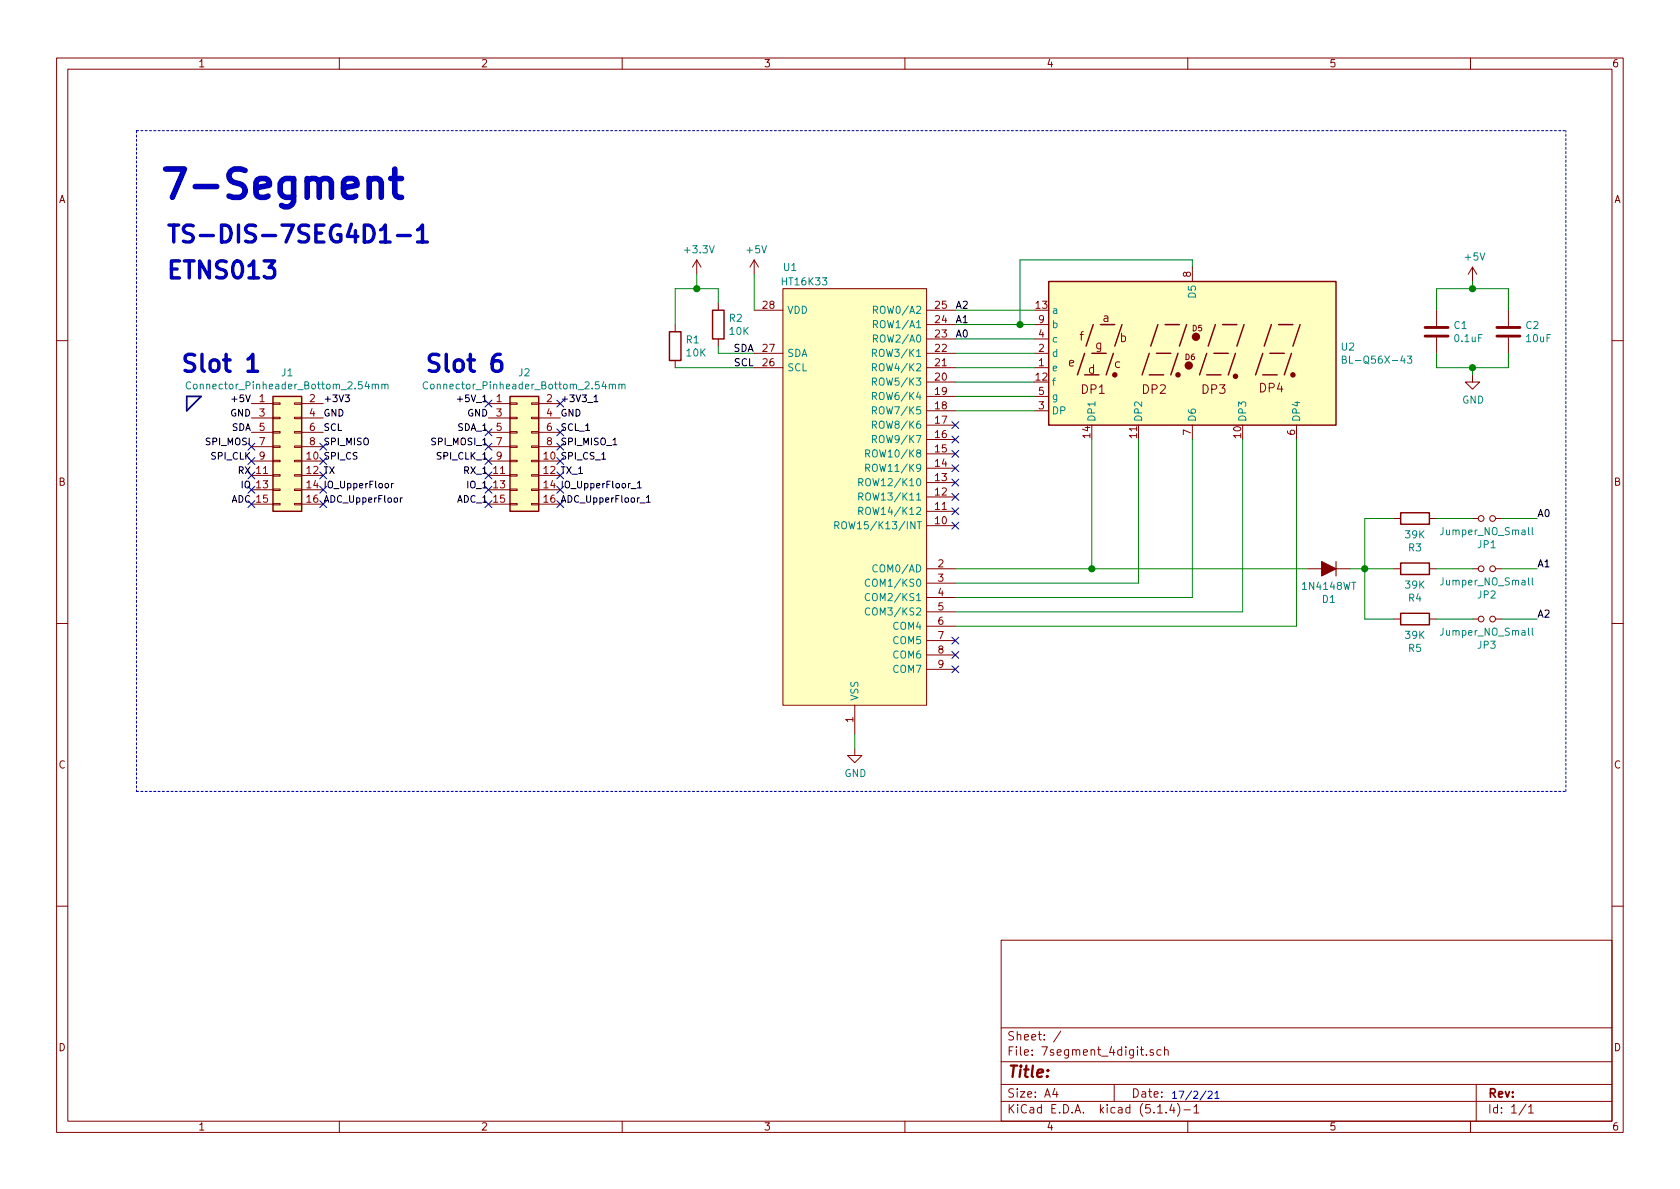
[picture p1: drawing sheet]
<svg xmlns="http://www.w3.org/2000/svg" width="297mm" height="210mm" viewBox="0 0 297 210" stroke-linecap="round" stroke-linejoin="round" font-family="sans-serif">
<g fill="none" stroke="#840000" stroke-width=".18">
<path d="M10 10.3h277v189.9h-277zM12 12.2h273v186.1h-273zM60 10.3v1.9M110 10.3v1.9M160 10.3v1.9M210 10.3v1.9M260 10.3v1.9M119.4 57.4v1.3M123.2 46l-.8 1.2M123.2 46v2.5M123.2 46l.8 1.2M127 53.6v1.3"/>
<path d="M127 59.9v1.3M133.3 54.9h5.1M133.3 46l-.7 1.2M133.3 46v2.5M133.3 46l.8 1.2M138.4 51h25.4v73.7h-25.4zM163.8 59.9h5.1M163.8 57.4h5.1M163.8 54.9h5.1M182.9 59.9h2.5M182.9 57.4h2.5M210.8 47.2v2.6"/>
<path d="M254 54.9v2.8M254 59.7v2.8M260.3 47.2l-.7 1.3M260.3 47.2v2.6M260.3 47.2l.8 1.3M266.7 54.9v2.8M266.7 59.7v2.8M10 60.2h2M44.4 71.4h3.9M44.4 73.9h3.9M44.4 76.4h3.9M44.4 79h3.9"/>
<path d="M48.3 76.3h1.2v.3h-1.2zM48.3 73.8h1.2v.2h-1.2zM48.3 71.2h1.2v.3h-1.2zM48.3 78.9h1.2v.2h-1.2zM52.1 76.3h1.2v.3h-1.2zM52.1 73.8h1.2v.2h-1.2zM52.1 71.2h1.2v.3h-1.2zM52.1 78.9h1.2v.2h-1.2zM53.3 71.4h3.8M53.3 73.9h3.8M53.3 76.4h3.8M53.3 79h3.8"/>
<path d="M86.4 71.4h3.8M86.4 73.9h3.8M86.4 76.4h3.8M86.4 79h3.8M90.2 76.3h1.2v.3h-1.2zM90.2 73.8h1.2v.2h-1.2zM90.2 71.2h1.2v.3h-1.2zM90.2 78.9h1.2v.2h-1.2zM94 76.3h1.2v.3h-1.2zM94 73.8h1.2v.2h-1.2zM94 71.2h1.2v.3h-1.2zM94 78.9h1.2v.2h-1.2z"/>
<path d="M95.2 71.4h3.9M95.2 73.9h3.9M95.2 76.4h3.9M95.2 79h3.9M119.4 63.7v1.3M133.3 65h5.1M133.3 62.5h5.1M163.8 77.7h5.1M163.8 75.2h5.1M163.8 72.6h5.1M163.8 70.1h5.1M163.8 67.6h5.1"/>
<path d="M163.8 65h5.1M163.8 62.5h5.1M182.9 72.6h2.5M182.9 70.1h2.5M182.9 65h2.5M182.9 62.5h2.5M210.8 75.2v2.5M229.2 75.2v2.5M260.3 66.3v1.3h1.3l-1.3 1.2-1.2-1.2h1.2M285 60.2h2M44.4 81.5h3.9M44.4 84.1h3.9"/>
<path d="M44.4 86.6h3.9M44.4 89.1h3.9M48.3 83.9h1.2v.3h-1.2zM48.3 86.5h1.2v.2h-1.2zM48.3 89h1.2v.3h-1.2zM48.3 81.4h1.2v.3h-1.2zM52.1 83.9h1.2v.3h-1.2zM52.1 86.5h1.2v.2h-1.2zM52.1 89h1.2v.3h-1.2zM52.1 81.4h1.2v.3h-1.2zM53.3 81.5h3.8M53.3 84.1h3.8"/>
<path d="M53.3 86.6h3.8M53.3 89.1h3.8M86.4 81.5h3.8M86.4 84.1h3.8M86.4 86.6h3.8M86.4 89.1h3.8M90.2 83.9h1.2v.3h-1.2zM90.2 86.5h1.2v.2h-1.2zM90.2 89h1.2v.3h-1.2zM90.2 81.4h1.2v.3h-1.2zM94 83.9h1.2v.3h-1.2zM94 86.5h1.2v.2h-1.2z"/>
<path d="M94 89h1.2v.3h-1.2zM94 81.4h1.2v.3h-1.2zM95.2 81.5h3.9M95.2 84.1h3.9M95.2 86.6h3.9M95.2 89.1h3.9M163.8 93h5.1M163.8 90.4h5.1M163.8 87.9h5.1M163.8 85.3h5.1M163.8 82.8h5.1M163.8 80.3h5.1"/>
<path d="M246.4 91.7h1.2M252.7 91.7h1.3M260.3 91.7h1.1M264.4 91.7h1M10 110.3h2M163.8 108.2h5.1M163.8 100.6h5.1M163.8 103.1h5.1M163.8 105.7h5.1M163.8 110.7h5.1M163.8 113.3h5.1M163.8 115.8h5.1"/>
<path d="M163.8 118.4h5.1M231.1 100.6h7.7M246.4 100.6h1.2M246.4 109.5h1.2M252.7 100.6h1.3M252.7 109.5h1.3M260.3 100.6h1.1M260.3 109.5h1.1M264.4 100.6h1M264.4 109.5h1M285 110.3h2M151.1 132.3v1.3h1.3l-1.3 1.3-1.2-1.3h1.2"/>
<path d="M151.1 124.7v5.1M10 160.2h2M177 166.3h108v32h-108zM285 160.2h2M60 198.3v1.9M110 198.3v1.9M160 198.3v1.9M177 194.8h108M177 191.8h108M177 187.8h108M177 181.8h108M186.5 192.5l-.4 1h1"/>
<path d="M186.8 193v1M187.6 182.3l-1.3 2M197 191.8v3M202.7 186.5v.1M203.9 185.7a.37 .37 0 0 0-.6 .1l.1 .2 .5 .2 .1 .1-.2 .3-.5-.1M204.7 196.8h.8M205.3 185.7l-.5-.1-.3 .3 .2 .6h.6M205.9 185.7h.1a.37 .37 0 0 1 .6 .1v.8M205.9 185.1v1.5M206.2 196.7v.1M207.2 195.2l-.4 1.1h.9M207.5 195.8v1"/>
<path d="M208.2 195.1a1.71 1.71 0 0 1 0 2.3M209.3 196.3h1.2M210 198.3v1.9M211.1 195.8l.4-.5v1.5M211.1 196.8h.9M260 198.3v1.9M261 191.8v6.5M269.8 195.2l-1.2 2M270.3 195.8l.4-.5v1.5M270.3 196.8h.8"/>
<circle cx="261.9" cy="91.7" r=".51"/>
<circle cx="263.9" cy="91.7" r=".51"/>
<circle cx="261.9" cy="109.5" r=".51"/>
<circle cx="261.9" cy="100.6" r=".51"/>
<circle cx="263.9" cy="100.6" r=".51"/>
<circle cx="263.9" cy="109.5" r=".51"/>
</g>
<g fill="#ffffc2" stroke="#ffffc2" stroke-width=".18">
<path d="M138.4 51h25.4v73.7h-25.4z"/>
<path d="M90.2 70.1h5v20.3h-5z"/>
<path d="M185.4 49.8h50.8v25.4h-50.8z"/>
<path d="M48.3 70.1h5v20.3h-5z"/>
</g>
<g fill="none" stroke="#008484" stroke-width=".18">
<path d="M154.4 59.9l.7-.1v-.4l-.7-.2v1.3M154.4 57.3l.7-.1v-.4l-.7-.1v1.3M154.4 54.8l.7-.1v-.4l-.7-.2v1.3M33.7 67.6a.6 .6 0 0 0-.8 .4 .6 .6 0 0 0 .6 .8l.2-.1M65.8 68.1l.2-.2 .3 .1 .1 .8M66.4 68.1l.1-.2 .4 .1v.8M67.5 68.1l.2-.2 .3 .1v.8M67.5 67.9v.9M68 68.1l.2-.2 .3 .1 .1 .8M75.6 67.6a.6 .6 0 0 0-.8 .4 .6 .6 0 0 0 .6 .8l.2-.1M107.7 68.1l.2-.2 .3 .1 .1 .8M108.3 68.1l.2-.2 .3 .1v.8"/>
<path d="M109.4 68.1l.2-.2 .3 .1 .1 .8M109.4 67.9v.9M110 68.1l.1-.2 .3 .1 .1 .8M154.3 77.7l.6-.1 .1-.2-.1-.3-.2-.1h-.4v1.3M154.3 75.1h.6l.1-.2-.1-.3-.2-.1h-.4v1.2M154.3 72.6l.6-.1 .1-.1-.1-.3-.2-.2h-.4v1.3M154.3 70h.6l.1-.2-.1-.3-.2-.1h-.4v1.3M154.3 67.5h.6l.1-.2-.1-.3-.2-.2h-.4v1.3M154.3 65l.6-.1 .1-.2-.1-.3-.2-.1h-.4v1.3M154.3 62.4h.6l.1-.2-.1-.3-.2-.1h-.4v1.2M154.6 77.7l.4 .6M154.6 75.1l.4 .6"/>
<path d="M154.6 72.6l.4 .6M154.6 70l.4 .7M154.6 67.5l.4 .6M154.6 65l.4 .6M154.6 62.4l.4 .6M237.3 63.6l.6-.1 .1-.2-.1-.2-.6-.1v1.2h.5l.3-.2v-.2l-.3-.2M248.8 63h.8l-.4 .4 .4 .2-.1 .6h-.5l-.2-.1M147.6 92.9l.7-.1v-.4l-.7-.2v1.3M147.9 92.9l.4 .6M148.9 92.4a.45 .45 0 0 1 .7 0 .88 .88 0 0 1-.2 1.1h-.4a1.07 1.07 0 0 1-.1-1.1zM151.8 90.4l.7-.1 .1-.2-.1-.3-.2-.1h-.5v1.3M151.8 87.8h.7l.1-.2-.1-.3-.2-.1h-.5v1.2"/>
<path d="M151.8 85.3l.7-.1 .1-.1-.1-.3-.2-.2h-.5v1.3M152.1 90.4l.5 .6M152.1 87.8l.5 .6M152.1 85.3l.5 .6M153.1 82.7l.6-.1v-.4l-.2-.1h-.4v1.3M153.1 80.2l.6-.1v-.4l-.2-.2h-.4v1.3M153.4 82.7l.4 .7M153.4 80.2l.4 .6M155.1 100a.51 .51 0 0 0-.6 0 .51 .51 0 0 0-.2 .6 .46 .46 0 0 0 .3 .5 .46 .46 0 0 0 .5-.1M270.9 93.3v1.1l.2 .2M153.8 107.6a.6 .6 0 0 0-.9 .4 .6 .6 0 0 0 .6 .8l.3-.2M153.8 102.5a.6 .6 0 0 0-.9 .5 .6 .6 0 0 0 .6 .7l.3-.1"/>
<path d="M153.8 105.1a.6 .6 0 0 0-.9 .4 .6 .6 0 0 0 .6 .7l.3-.1M270.9 102.2v1.1l.2 .1M270.9 111.1v1.1l.2 .1"/>
</g>
<g fill="none" stroke="#840000" stroke-width=".25">
<path d="M118.4 58.7h2v5h-2zM126 54.9h2v5h-2zM185.4 49.8h50.8v25.4h-50.8zM193.3 57.4l-1.3 3.8M194.6 57.4h2.5M198.4 57.4l-1.3 3.8M204.7 57.4l-1.2 3.8M206 57.4h2.5M209.8 57.4l-1.3 3.8M214.9 57.4l-1.3 3.8M216.2 57.4h2.5M220 57.4l-1.3 3.8"/>
<path d="M224.8 57.4l-1.3 3.8M226.1 57.4h2.5M229.9 57.4l-1.3 3.8M48.3 70.1h5v20.3h-5zM90.2 70.1h5v20.3h-5zM191.8 62.5l-1.3 3.8M191.8 66.3h2.5M193 62.5h2.6M196.8 62.5l-1.2 3.8M203.2 66.3h2.5M203.2 62.5l-1.3 3.8M204.5 62.5h2.5"/>
<path d="M208.3 62.5l-1.3 3.8M213.4 66.3h2.5M213.4 62.5l-1.3 3.8M214.6 62.5h2.6M218.4 62.5l-1.2 3.8M223.3 66.3h2.5M223.3 62.5l-1.3 3.8M224.5 62.5h2.6M228.3 62.5l-1.2 3.8M247.6 99.6h5.1v2h-5.1zM247.6 90.7h5.1v2h-5.1zM247.6 108.5h5.1v2h-5.1z"/>
</g>
<path d="M252 59.4h4M252 57.9h4M264.7 59.4h4M264.7 57.9h4" fill="none" stroke="#840000" stroke-width=".51"/>
<g fill="#840000" stroke="#840000" stroke-width=".25">
<circle cx="218.4" cy="66.5" r=".36"/>
<circle cx="228.6" cy="66.3" r=".36"/>
<circle cx="197.1" cy="66.3" r=".36"/>
<circle cx="208.3" cy="66.3" r=".36"/>
</g>
<g fill="#840000" stroke="#840000" stroke-width=".76">
<circle cx="210.2" cy="64.6" r=".36"/>
<circle cx="211.5" cy="59.6" r=".36"/>
</g>
<path d="M236.2 99.3v2.5" fill="none" stroke="#840000" stroke-width=".2"/>
<path d="M233.7 99.3l2.5 1.3-2.5 1.2z" fill="#840000" stroke="#840000" stroke-width=".2"/>
<path d="M24.1 23.1v116.8M24.1 23.1h252.8M24.1 139.9h252.8M276.9 139.9v-116.8" fill="none" stroke="#0000c2" stroke-width=".18" stroke-dasharray=".4 .4"/>
<path d="M33 70.1h2.6l-2.6 2.5z" fill="none" stroke="#000084" stroke-width=".3"/>
<g fill="none" stroke="#008400" stroke-width=".18">
<path d="M123.2 48.5v2.5M127 53.6v-2.6h-7.6v6.4M133.3 48.5v6.4M168.9 54.9h14M168.9 57.4h14M168.9 59.9h14M210.8 47.2v-1.2h-30.5v11.4M254 54.9v-3.9h12.7v3.9M260.3 49.8v1.2M119.4 65h13.9M127 61.2v1.3h6.3M168.9 65h14"/>
<path d="M168.9 72.6h14M168.9 70.1h14M168.9 67.6h14M168.9 62.5h14M193 77.7v22.9M201.3 77.7v25.4h-32.4M210.8 77.7v28h-41.9M219.7 77.7v30.5h-50.8M229.2 77.7v33h-60.3M254 62.5v2.5h12.7v-2.5M260.3 65v1.3M246.4 91.7h-5.1v17.8h5.1"/>
<path d="M254 91.7h6.3M265.4 91.7h6.4M168.9 100.6h62.2M238.8 100.6h7.6M254 100.6h6.3M254 109.5h6.3M265.4 100.6h6.4M265.4 109.5h6.4M151.1 129.8v2.5"/>
</g>
<g fill="none" stroke="#000" stroke-width=".18">
<path d="M61 69.8h.8l-.4 .5 .2 .1 .2 .1-.1 .4-.2 .1-.5-.1M80.9 70.6h.9M105 70.2l.4-.4v1.2M105 71h.7M108.4 78.7h.7M69.2 85.5v.8M69.5 85.5l-.3 .2M70.8 88v.8M71.1 88l-.3 .3M111.6 86.4h.9M112.7 85.4l.4-.3v1.2M112.7 86.3h.7"/>
<path d="M113.2 88.9h.9M114.3 88l.4-.4v1.2M114.3 88.8h.7"/>
</g>
<path d="M67.3 40.7l.5-.5 .3-.4v3M67.3 42.8h1.7M70.3 41.7h2.2M73.8 40.7l.6-.5 .3-.4v3M73.8 42.8h1.7M43.8 63.5l.6-.4 .3-.4v3M43.8 65.7h1.7M88.4 62.7a1.19 1.19 0 0 0-1.4 1.2v1.2l.1 .3 .5 .3h.6l.4-.3 .1-1-.3-.5-.8-.1-.5 .3-.1 .3" fill="none" stroke="#0000c2" stroke-width=".61"/>
<path d="M213.2 192.9l-1 1.6M213.6 193.1l.5-.1 .2 .3v.2l-.8 .7h.8M214.8 193.3l.4-.3v1.2M214.8 194.2h.7" fill="none" stroke="#0000c2" stroke-width=".18"/>
<path d="M65.3 32a1.36 1.36 0 0 1 1.9-.2l.2 .5v2.6M69.1 31.6h1.9M69.8 29.9v4.3l.2 .5 .5 .2h.5" fill="none" stroke="#0000c2" stroke-width=".99"/>
<g fill="#008400" stroke="#008400" stroke-width=".25">
<circle cx="180.3" cy="57.4" r=".51"/>
<circle cx="260.3" cy="51" r=".51"/>
<circle cx="260.3" cy="65" r=".51"/>
<circle cx="241.3" cy="100.6" r=".51"/>
<circle cx="123.2" cy="51" r=".51"/>
<circle cx="193" cy="100.6" r=".51"/>
</g>
<g fill="none" stroke="#000084" stroke-width=".18">
<path d="M43.8 78.4l1.3 1.2M45.1 78.4l-1.3 1.2M56.5 78.4l1.3 1.2M57.8 78.4l-1.3 1.2M85.8 70.8l1.2 1.2M85.8 75.8l1.2 1.3M85.8 78.4l1.2 1.2M87 70.8l-1.2 1.2M87 75.8l-1.2 1.3M87 78.4l-1.2 1.2M98.5 78.4l1.2 1.2M98.5 75.8l1.2 1.3"/>
<path d="M98.5 70.8l1.2 1.2M99.7 70.8l-1.2 1.2M99.7 75.8l-1.2 1.3M99.7 78.4l-1.2 1.2M168.3 74.6l1.2 1.2M168.3 77.1l1.2 1.2M168.3 79.6l1.2 1.3M169.5 74.6l-1.2 1.2M169.5 77.1l-1.2 1.2M169.5 79.6l-1.2 1.3M43.8 88.5l1.3 1.3M43.8 86l1.3 1.2"/>
<path d="M43.8 83.5l1.3 1.2M43.8 80.9l1.3 1.2M45.1 88.5l-1.3 1.3M45.1 86l-1.3 1.2M45.1 83.5l-1.3 1.2M45.1 80.9l-1.3 1.2M56.5 83.5l1.3 1.2M56.5 80.9l1.3 1.2M57.8 83.5l-1.3 1.2M57.8 80.9l-1.3 1.2M85.8 86l1.2 1.2M85.8 80.9l1.2 1.2"/>
<path d="M85.8 83.5l1.2 1.2M85.8 88.5l1.2 1.3M87 86l-1.2 1.2M87 80.9l-1.2 1.2M87 83.5l-1.2 1.2M87 88.5l-1.2 1.3M98.5 83.5l1.2 1.2M98.5 80.9l1.2 1.2M99.7 83.5l-1.2 1.2M99.7 80.9l-1.2 1.2M168.3 84.7l1.2 1.2M168.3 82.2l1.2 1.2"/>
<path d="M168.3 87.3l1.2 1.2M168.3 89.8l1.2 1.2M168.3 92.3l1.2 1.3M169.5 84.7l-1.2 1.2M169.5 82.2l-1.2 1.2M169.5 87.3l-1.2 1.2M169.5 89.8l-1.2 1.2M169.5 92.3l-1.2 1.3M168.3 115.2l1.2 1.2M168.3 117.7l1.2 1.3M168.3 112.7l1.2 1.2M169.5 115.2l-1.2 1.2"/>
<path d="M169.5 117.7l-1.2 1.3M169.5 112.7l-1.2 1.2"/>
</g>
<text font-size="7" fill="#0000c2" x="27.9" y="35.1">7-Segment</text>
<g font-size="4.2" fill="#0000c2">
<text x="29.2" y="42.9">TS-DIS-7SEG4D1-1</text>
<text x="29.2" y="49.3">ETNS013</text>
<text x="31.7" y="65.8">Slot 1</text>
<text x="74.9" y="65.8">Slot 6</text>
</g>
<text font-size="2.8" fill="#840000" x="178" y="190.5">Title:</text>
<g font-size="2.1" fill="#840000">
<text x="195" y="56.9">a</text>
<text x="188.9" y="64.8">e</text>
<text x="190.9" y="60.2">f</text>
<text x="193.7" y="61.8">g</text>
<text x="197" y="65.1">c</text>
<text x="198" y="60.5">b</text>
<text x="191.2" y="69.6">DP1</text>
<text x="192.4" y="66.1">d</text>
<text x="202" y="69.6">DP2</text>
<text x="212.6" y="69.6">DP3</text>
<text x="222.7" y="69.4">DP4</text>
<text x="178" y="184">Sheet: /</text>
<text x="178" y="186.7">File: 7segment_4digit.sch</text>
<text x="178" y="196.9">KiCad E.D.A. kicad (5.1.4)-1</text>
<text x="178" y="194.1">Size: A4</text>
<text x="200" y="194.1">Date:</text>
<text x="263" y="194.1">Rev:</text>
<text x="263" y="196.9">Id: 1/1</text>
</g>
<g font-size="1.8" fill="#840000">
<text x="35" y="11.9">1</text>
<text x="85" y="11.9">2</text>
<text x="135" y="11.9">3</text>
<text x="185" y="11.9">4</text>
<text x="235" y="11.9">5</text>
<text x="285" y="11.9">6</text>
<text x="10.4" y="35.9">A</text>
<text x="285.4" y="35.9">A</text>
<text x="210.6" y="49" transform="rotate(-90 210.6 49)">8</text>
<text x="134.9" y="54.6">28</text>
<text x="165.4" y="59.7">23</text>
<text x="165.4" y="57.1">24</text>
<text x="165.4" y="54.6">25</text>
<text x="183.2" y="54.6">13</text>
<text x="183.7" y="59.7">4</text>
<text x="183.7" y="57.1">9</text>
<text x="134.9" y="64.8">26</text>
<text x="134.9" y="62.2">27</text>
<text x="165.4" y="64.8">21</text>
<text x="165.4" y="62.2">22</text>
<text x="183.7" y="64.8">1</text>
<text x="183.7" y="62.2">2</text>
<text x="45.9" y="71.1">1</text>
<text x="54.8" y="71.1">2</text>
<text x="87.8" y="71.1">1</text>
<text x="96.7" y="71.1">2</text>
<text x="165.4" y="69.8">19</text>
<text x="165.4" y="67.3">20</text>
<text x="183.2" y="67.3">12</text>
<text x="183.7" y="69.8">5</text>
<text x="45.9" y="73.7">3</text>
<text x="45.9" y="76.2">5</text>
<text x="54.8" y="73.7">4</text>
<text x="54.8" y="76.2">6</text>
<text x="87.8" y="73.7">3</text>
<text x="87.8" y="76.2">5</text>
<text x="96.7" y="73.7">4</text>
<text x="96.7" y="76.2">6</text>
<text x="165.4" y="77.5">16</text>
<text x="165.4" y="74.9">17</text>
<text x="165.4" y="72.4">18</text>
<text x="183.7" y="72.4">3</text>
<text x="192.8" y="77.4" transform="rotate(-90 192.8 77.4)">14</text>
<text x="201" y="77.4" transform="rotate(-90 201 77.4)">11</text>
<text x="210.6" y="76.9" transform="rotate(-90 210.6 76.9)">7</text>
<text x="219.5" y="77.4" transform="rotate(-90 219.5 77.4)">10</text>
<text x="229" y="76.9" transform="rotate(-90 229 76.9)">6</text>
<text x="45.9" y="78.7">7</text>
<text x="45.9" y="81.3">9</text>
<text x="54.8" y="78.7">8</text>
<text x="87.3" y="83.8">11</text>
<text x="87.8" y="78.7">7</text>
<text x="87.8" y="81.3">9</text>
<text x="96.7" y="78.7">8</text>
<text x="165.4" y="82.5">14</text>
<text x="165.4" y="80">15</text>
<text x="10.4" y="85.9">B</text>
<text x="87.3" y="86.4">13</text>
<text x="87.3" y="88.9">15</text>
<text x="165.4" y="87.6">12</text>
<text x="165.4" y="85.1">13</text>
<text x="285.4" y="85.9">B</text>
<text x="165.4" y="92.7">10</text>
<text x="165.4" y="90.2">11</text>
<text x="165.9" y="100.3">2</text>
<text x="165.9" y="107.9">5</text>
<text x="165.9" y="102.9">3</text>
<text x="165.9" y="105.4">4</text>
<text x="165.9" y="110.5">6</text>
<text x="165.9" y="113">7</text>
<text x="165.9" y="115.6">8</text>
<text x="165.9" y="118.1">9</text>
<text x="150.9" y="127.7" transform="rotate(-90 150.9 127.7)">1</text>
<text x="10.4" y="135.9">C</text>
<text x="285.4" y="135.9">C</text>
<text x="10.4" y="185.9">D</text>
<text x="285.4" y="185.9">D</text>
<text x="35" y="199.9">1</text>
<text x="85" y="199.9">2</text>
<text x="135" y="199.9">3</text>
<text x="185" y="199.9">4</text>
<text x="235" y="199.9">5</text>
<text x="285" y="199.9">6</text>
</g>
<g font-size="1.8" fill="#008484">
<text x="121.2" y="44.8">+3.3V</text>
<text x="132.1" y="44.8">+5V</text>
<text x="138.6" y="47.9">U1</text>
<text x="259.1" y="46.1">+5V</text>
<text x="138.5" y="50.5">HT16K33</text>
<text x="211.5" y="52.5" transform="rotate(-90 211.5 52.5)">D5</text>
<text x="129" y="56.9">R2</text>
<text x="129.1" y="59.2">10K</text>
<text x="139.1" y="55.5">VDD</text>
<text x="155.1" y="58">ROW1/A1</text>
<text x="155.1" y="55.5">ROW0/A2</text>
<text x="185.9" y="55.5">a</text>
<text x="185.9" y="58">b</text>
<text x="257.1" y="58.2">C1</text>
<text x="269.8" y="58.2">C2</text>
<text x="121.4" y="60.7">R1</text>
<text x="121.4" y="63">10K</text>
<text x="139.1" y="65.7">SCL</text>
<text x="139.1" y="63.1">SDA</text>
<text x="155.1" y="65.7">ROW4/K2</text>
<text x="155.1" y="63.1">ROW3/K1</text>
<text x="155.1" y="60.6">ROW2/A0</text>
<text x="185.9" y="65.7">e</text>
<text x="185.9" y="63.1">d</text>
<text x="185.9" y="60.6">c</text>
<text x="237.2" y="62">U2</text>
<text x="238.5" y="64.3">BL-Q56X-43</text>
<text x="257.3" y="60.5">0.1uF</text>
<text x="270" y="60.5">10uF</text>
<text x="34.2" y="68.9">Connector_Pinheader_Bottom_2.54mm</text>
<text x="49.8" y="66.5">J1</text>
<text x="76.1" y="68.9">Connector_Pinheader_Bottom_2.54mm</text>
<text x="91.7" y="66.5">J2</text>
<text x="155.1" y="70.7">ROW6/K4</text>
<text x="155.1" y="68.2">ROW5/K3</text>
<text x="185.9" y="68.2">f</text>
<text x="185.9" y="70.7">g</text>
<text x="258.5" y="71.4">GND</text>
<text x="155.1" y="75.8">ROW8/K6</text>
<text x="155.1" y="73.3">ROW7/K5</text>
<text x="185.9" y="73.3">DP</text>
<text x="193.7" y="74.7" transform="rotate(-90 193.7 74.7)">DP1</text>
<text x="201.9" y="74.7" transform="rotate(-90 201.9 74.7)">DP2</text>
<text x="211.5" y="74.7" transform="rotate(-90 211.5 74.7)">D6</text>
<text x="220.3" y="74.7" transform="rotate(-90 220.3 74.7)">DP3</text>
<text x="229.9" y="74.7" transform="rotate(-90 229.9 74.7)">DP4</text>
<text x="154.1" y="83.4">ROW11/K9</text>
<text x="154.1" y="80.9">ROW10/K8</text>
<text x="155.1" y="78.4">ROW9/K7</text>
<text x="153.1" y="88.5">ROW13/K11</text>
<text x="153.1" y="86">ROW12/K10</text>
<text x="149.8" y="93.6">ROW15/K13/INT</text>
<text x="153.1" y="91.1">ROW14/K12</text>
<text x="248.5" y="95.2">39K</text>
<text x="255" y="94.6">Jumper_NO_Small</text>
<text x="155" y="101.2">COM0/AD</text>
<text x="249.1" y="97.5">R3</text>
<text x="261.3" y="96.9">JP1</text>
<text x="154.1" y="103.8">COM1/KS0</text>
<text x="154.1" y="106.3">COM2/KS1</text>
<text x="230.5" y="104.3">1N4148WT</text>
<text x="233.8" y="106.6">D1</text>
<text x="248.5" y="104.1">39K</text>
<text x="249.1" y="106.4">R4</text>
<text x="255" y="103.5">Jumper_NO_Small</text>
<text x="261.3" y="105.8">JP2</text>
<text x="154.1" y="108.8">COM3/KS2</text>
<text x="158" y="111.4">COM4</text>
<text x="158" y="113.9">COM5</text>
<text x="248.5" y="113">39K</text>
<text x="255" y="112.4">Jumper_NO_Small</text>
<text x="158" y="116.5">COM6</text>
<text x="158" y="119">COM7</text>
<text x="249.1" y="115.3">R5</text>
<text x="261.3" y="114.7">JP3</text>
<text x="151.8" y="124" transform="rotate(-90 151.8 124)">VSS</text>
<text x="149.3" y="137.4">GND</text>
</g>
<g font-size="1.8">
<text x="168.9" y="59.7">A0</text>
<text x="168.9" y="57.1">A1</text>
<text x="168.9" y="54.6">A2</text>
<text x="129.6" y="62.2">SDA</text>
<text x="129.8" y="64.8">SCL</text>
<text x="54.3" y="81.3">10 SPI_CS</text>
<text x="54.3" y="83.8">12 TX</text>
<text x="96.2" y="81.3">10 SPI_CS_1</text>
<text x="96.2" y="83.8">12 TX_1</text>
<text x="271.8" y="91.4">A0</text>
<text x="271.8" y="100.3">A1</text>
<text x="271.8" y="109.2">A2</text>
</g>
<g font-size="1.8" fill="#000084">
<text x="54.3" y="86.4">14 IO_UpperFloor</text>
<text x="54.3" y="88.9">16 ADC_UpperFloor</text>
<text x="96.2" y="86.4">14 IO_UpperFloor_1</text>
<text x="96.2" y="88.9">16 ADC_UpperFloor_1</text>
</g>
<text font-size="1.8" fill="#0000c2" x="207" y="194.3">17/2/21</text>
<g font-size="1.7">
<text x="41.5" y="71.1">+5V</text>
<text x="57.1" y="71.1">+3V3</text>
<text x="81.5" y="71.1">+5V_1</text>
<text x="99.1" y="71.1">+3V3_1</text>
<text x="40.8" y="73.7">GND</text>
<text x="40.9" y="76.2">SDA</text>
<text x="57.1" y="76.2">SCL</text>
<text x="57.1" y="73.7">GND</text>
<text x="81" y="76.2">SDA_1</text>
<text x="82.7" y="73.7">GND</text>
<text x="99.1" y="76.2">SCL_1</text>
<text x="99.1" y="73.7">GND</text>
<text x="36.6" y="78.7">SPI_MOSI</text>
<text x="37.4" y="81.3">SPI_CLK</text>
<text x="42.1" y="83.8">RX 11</text>
<text x="57.1" y="78.7">SPI_MISO</text>
<text x="76.7" y="78.7">SPI_MOSI_1</text>
<text x="77.5" y="81.3">SPI_CLK_1</text>
<text x="82.2" y="83.8">RX_1</text>
<text x="99.1" y="78.7">SPI_MISO_1</text>
<text x="40.8" y="88.9">ADC 15</text>
<text x="42.7" y="86.4">IO 13</text>
<text x="80.9" y="88.9">ADC_1</text>
<text x="82.8" y="86.4">IO_1</text>
</g>
<g font-size="1.4" fill="#840000">
<text x="210.8" y="58.6">D5</text>
<text x="209.6" y="63.6">D6</text>
</g>
</svg>
